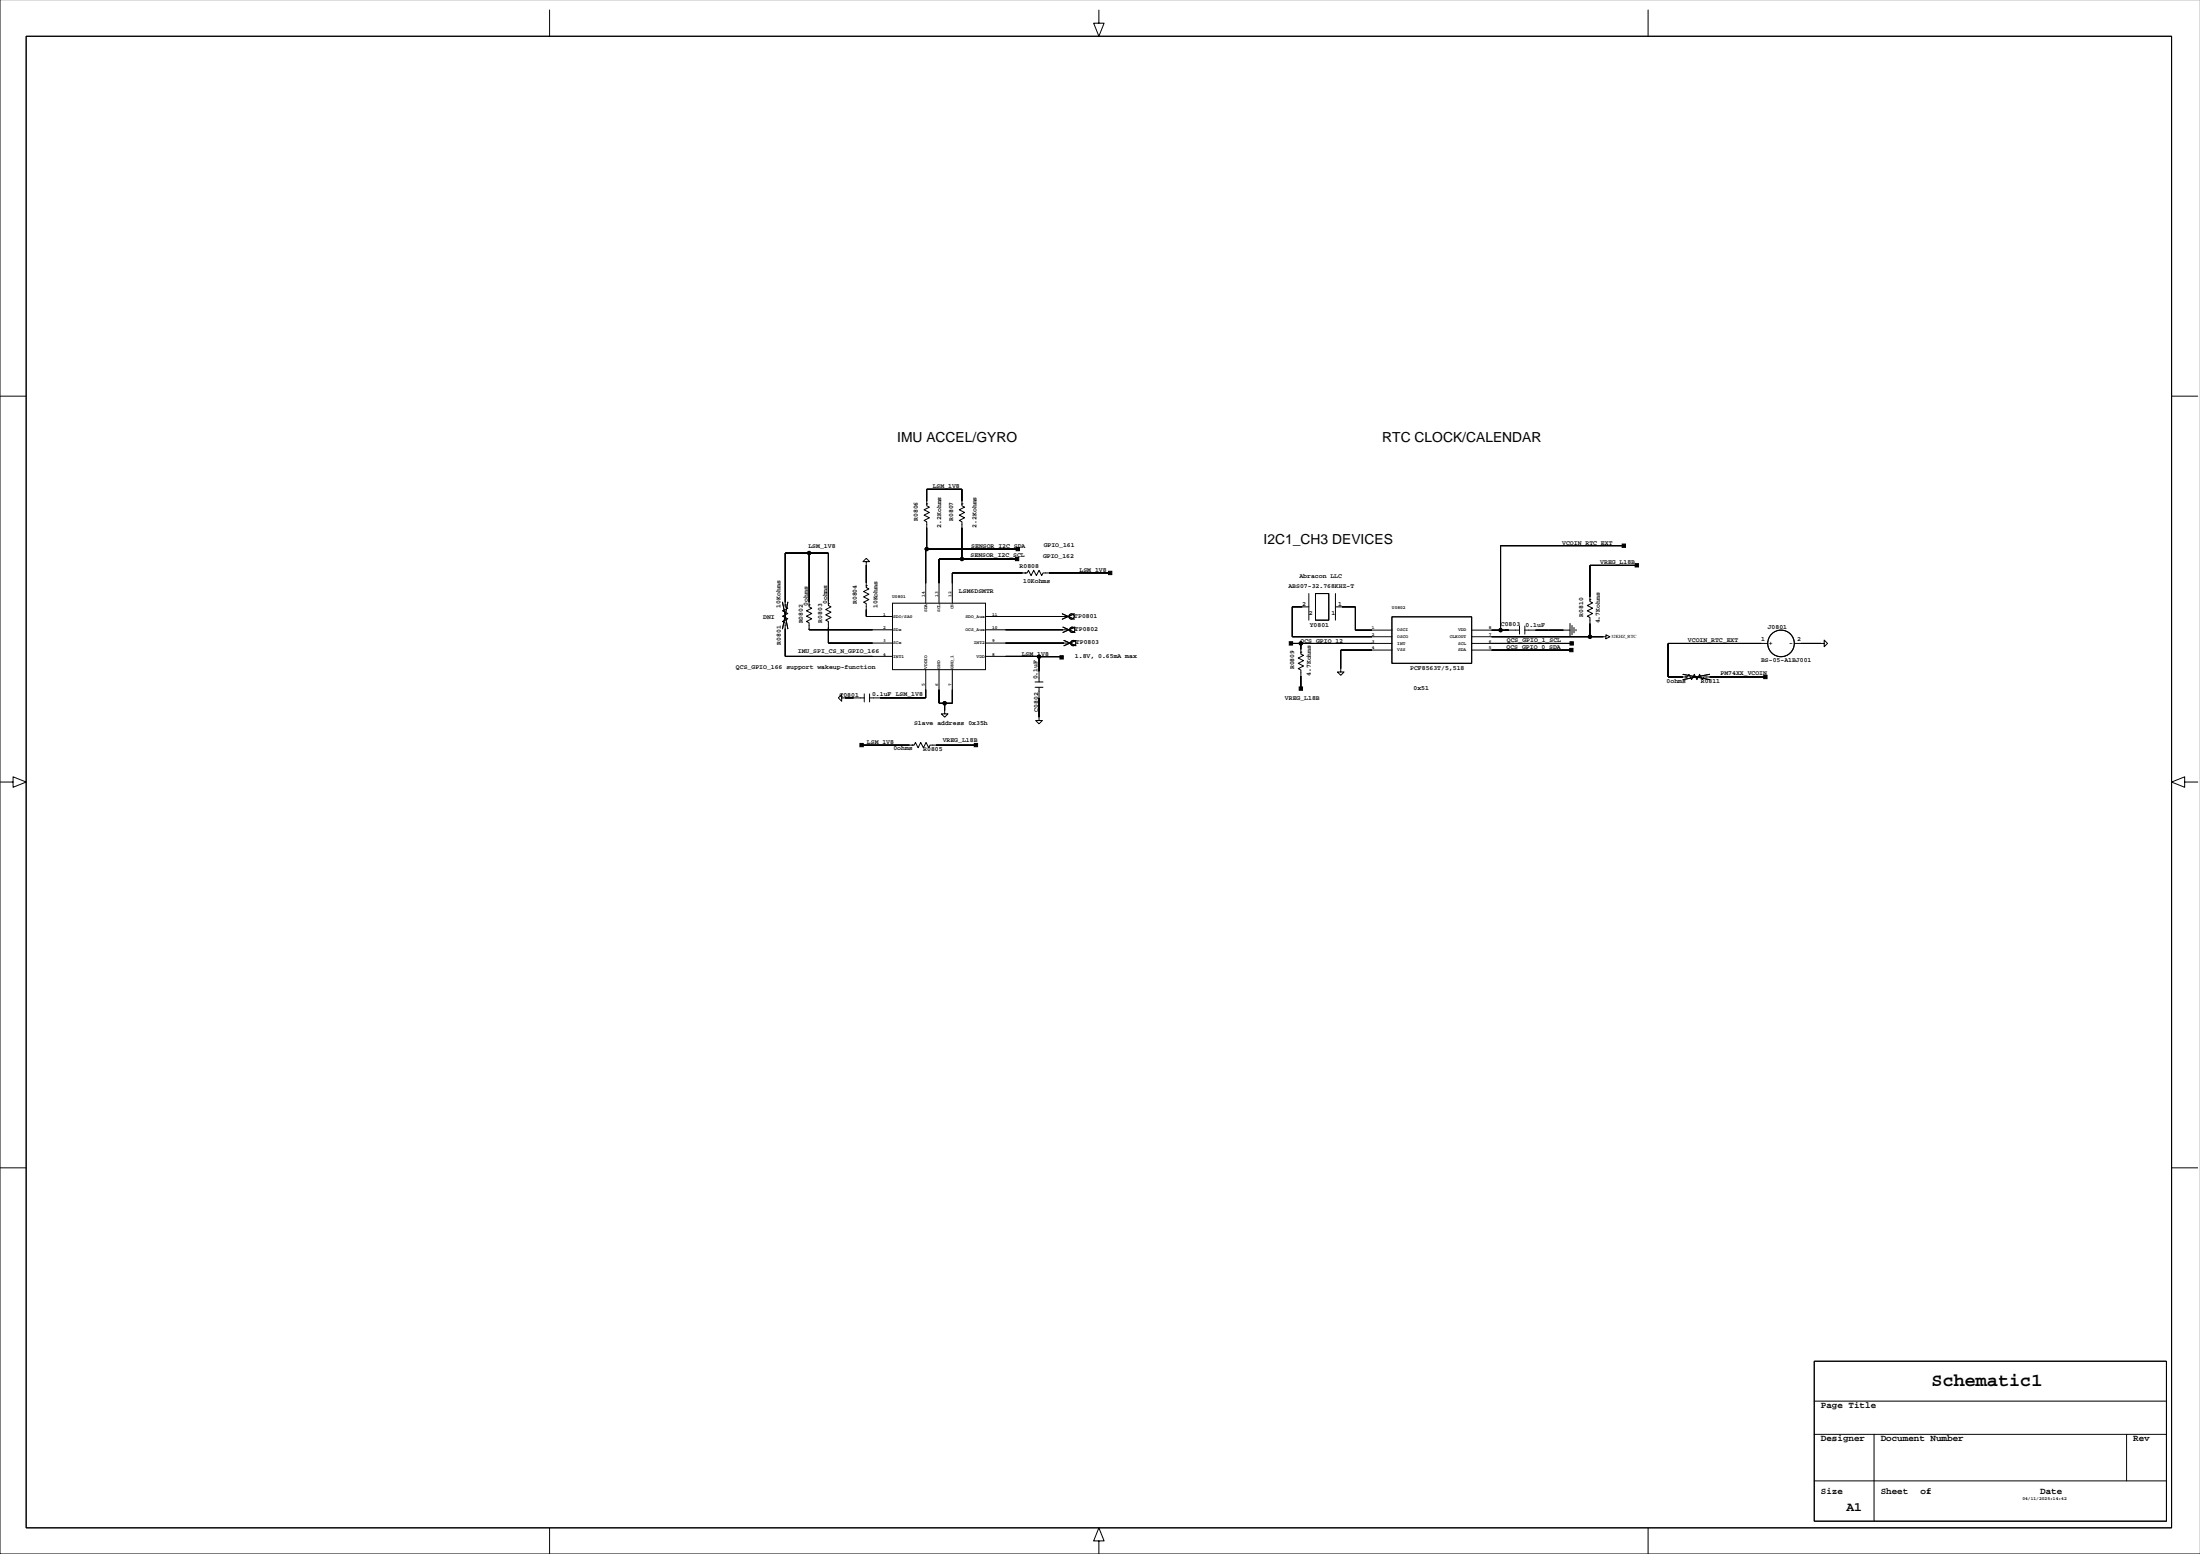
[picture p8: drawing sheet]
<svg xmlns="http://www.w3.org/2000/svg" width="841mm" height="594mm" viewBox="0 0 841 594" stroke-linecap="round" stroke-linejoin="round" font-family="sans-serif">
<g fill="none" stroke="#000" stroke-width=".38">
<path d="M0 -.1v593.8h840.7M10 13.9h819.8v569.8h-819.8zM210 3.8v10.2M419.9 3.9v5h2l-2 5-2-5h2M629.8 3.8v10.2M0 151.4h9.9M829.9 151.4h9.9M354.1 192.5v.8l1 .5-2 1 2 1-2 1 2 1-2 1 1 .6v10.4M354.1 192.5h.1M354.1 192.8v-5.9h13.5v5.9M367.6 192.5v.8l1 .5-2 1 2 1-2 1 2 1-2 1 1 .6v14.2M367.6 192.5h.1"/>
<path d="M309.2 211.3v20M331 215.9h.1M331 214.6h-1.3l1.3-1.3 1.3 1.3h-1.3v9.4M388.7 213.6h-29.9v16.9M388.9 209.8h-35.2v20.7M391.7 218.9h.8l.5-1 1 2 1-2 1 2 1-2 1.1 2 .5-1h25.6M391.7 218.9h.1M392 218.9h-28.1v11.6M620.5 208.5h-47.1v32.2M625.5 216h-17.9v13.3M299 230.1l2 10.1M300 231.1v.8l1 .5-2 1 2 1-2 1 2 1-2 1 1 .6v12.8h41"/>
<path d="M300 231.1h.1M301 230.1l-2 10.1M309.2 231.1v.8l1 .5-2 1 2 1-2 1 2 1-2 1 1 .6v2.6h31.8M309.2 231.1h.1M316.5 230.6v.7l1.1 .6-2.1 1 2.1 1-2.1 1 2.1 1-2.1 1 1 .5v8.3h24.5M316.5 230.6h.1M316.5 230.8v-19.5h-16.5v20M331 223.7v.8l1 .5-2 1 2 1-2 1 2 1.1-2 1 1 .5v4.9h10M331 223.7h.1M341 230.5h35.6v25.4h-35.6zM376.6 235.5h31.9M405.9 234.5l4.6 2.1"/>
<path d="M406.2 239.6l4.6 2M410.5 234.5l-4.6 2.1M410.8 239.6l-4.6 2M500.1 231.9h-6.3v11.4h38.1M500.1 226.8v10.1M502.7 226.8h5.1v10.1h-5.1zM510.3 231.9h7.6v8.8h14M510.3 226.8v10.1M531.9 235.7h30.5v17.7h-30.5zM580.6 239.2v3.1M582.7 239.2v3.1M599.9 238.2v5.1"/>
<path d="M600.7 239v3.5M601.5 239.7v2.1M607.6 229.1v.7l1 .5-2.1 1 2.1 1.1-2.1 1 2.1 1-2.1 1 1.1 .5v7.4M607.6 229.1h.1M353.7 255.9v10.7h-21.4M358.8 255.9v12.8h5.1v-12.8M376.6 240.6h32.1M376.6 245.7h32.5M376.6 250.8h20.4v9.8M397 250.9h8.7v.3M397 256.4h.1M406.6 244.7l4.5 2"/>
<path d="M411.1 244.7l-4.5 2M493.3 245.8h38.6M497.1 249.1v.8l1 .5-2 1 2 1-2 1 2 1.1-2 1 1 .5v7.1M497.1 249.1h.1M497.1 245.8v3.6M512.3 255.5h.1M531.9 248.4h-19.6v8.3h-1.2l1.2 1.3 1.3-1.3h-1.3M562.4 240.7h18.2M562.4 243.3h51.3M562.4 245.8h38.2M562.4 248.4h38M575.2 240.7h.1"/>
<path d="M576.3 240.7h.1M582.7 240.7h17.2M591.8 240.7h.1M597.4 240.7h.1M602.2 240.5v.5M612.6 243.3h.1M613.7 242.5l1.5 .8-1.5 .7zM643.1 257.6l10.2 2.1M644.1 258.6h.8l.5-1 1 2.1 1-2.1 1 2.1 1.1-2.1 1 2.1 .5-1.1h23.6M644.1 258.6h.1M653.3 257.6l-10.2 2.1M675.5 245.8h-38.1v12.8h7"/>
<path d="M685.6 245.8h11.5v-1.2l1.2 1.2-1.2 1.3v-1.3M695.8 245.8h.1M321.6 266.6v1.3l-1.3-1.3 1.3-1.2v1.2h8.7M322.9 266.6h.1M330.3 265.1v3.1M332.3 265.1v3.1M361 271.5h.1M361 268.7v4h-1.3l1.3 1.3 1.2-1.3h-1.2M395.5 260.6h3.1M395.5 262.6h3.1M397 274h.1M397 262.6v12.7h-1.2l1.2 1.3 1.3-1.3h-1.3"/>
<path d="M.1 298.8h4.9v-2l5 2-5 2v-2M329.2 284.7h19.6M348.5 284.7h.8l.5-1 1 2 1-2 1.1 2 1-2 1 2 .5-1h17.5M348.5 284.7h.1M834.8 298.8v2l-5-2 5-2v2h5M0 446.2h9.9M829.9 446.2h9.9M693.3 520.1h134.6v61.1h-134.6zM693.3 535.3h134.6M693.3 548h134.6M716.1 548v33M812.6 548v17.8"/>
<path d="M693.3 565.8h134.6M210 583.8v9.9M419.9 588.7h2l-2-5-2 5h2v5M629.8 583.8v9.9"/>
<circle cx="309.2" cy="211.3" r=".63"/>
<circle cx="354.1" cy="209.8" r=".63"/>
<circle cx="367.6" cy="213.6" r=".63"/>
<circle cx="409.5" cy="235.5" r="1.02"/>
<circle cx="397" cy="250.9" r=".63"/>
<circle cx="409.7" cy="240.6" r="1.02"/>
<circle cx="410.1" cy="245.7" r="1.02"/>
<circle cx="497.1" cy="245.8" r=".63"/>
<circle cx="573.4" cy="240.7" r=".63"/>
<circle cx="607.6" cy="243.3" r=".63"/>
<circle cx="680.6" cy="245.8" r="5.1"/>
<circle cx="361" cy="268.7" r=".63"/>
</g>
<g fill="#000" stroke="#000" stroke-width=".38">
<path d="M354.1 186.9v4.6z" fill-rule="evenodd"/>
<path d="M367.6 186.9v4.6z" fill-rule="evenodd"/>
<path d="M354.1 186.9h13.5z" fill-rule="evenodd"/>
<path d="M300 211.3v18.8z" fill-rule="evenodd"/>
<path d="M300 211.3h9.2z" fill-rule="evenodd"/>
<path d="M309.2 211.3v18.8z" fill-rule="evenodd"/>
<path d="M316.5 211.3v18.3z" fill-rule="evenodd"/>
<path d="M309.2 211.3h7.3z" fill-rule="evenodd"/>
<path d="M331 215.9v6.8z" fill-rule="evenodd"/>
<path d="M353.7 209.8v13z" fill-rule="evenodd"/>
<path d="M354.1 201.6v8.2z" fill-rule="evenodd"/>
<path d="M353.7 209.8h.4z" fill-rule="evenodd"/>
<path d="M358.8 213.6v9.2z" fill-rule="evenodd"/>
<path d="M363.9 218.9v3.9z" fill-rule="evenodd"/>
<path d="M367.6 201.6v12z" fill-rule="evenodd"/>
<path d="M358.8 213.6h8.8z" fill-rule="evenodd"/>
<path d="M388 212.9h1.3v1.3h-1.3z" fill-rule="evenodd"/>
<path d="M388.3 209.1h1.2v1.3h-1.2z" fill-rule="evenodd"/>
<path d="M367.6 213.6h21.1z" fill-rule="evenodd"/>
<path d="M354.1 209.8h34.8z" fill-rule="evenodd"/>
<path d="M363.9 218.9h26.8z" fill-rule="evenodd"/>
<path d="M423.6 218.3h1.2v1.2h-1.2z" fill-rule="evenodd"/>
<path d="M400.8 218.9h23.4z" fill-rule="evenodd"/>
<path d="M573.4 208.5v32.2z" fill-rule="evenodd"/>
<path d="M607.6 216v12z" fill-rule="evenodd"/>
<path d="M619.9 207.9h1.2v1.2h-1.2z" fill-rule="evenodd"/>
<path d="M573.4 208.5h47.1z" fill-rule="evenodd"/>
<path d="M624.8 215.4h1.3v1.2h-1.3z" fill-rule="evenodd"/>
<path d="M607.6 216h17.9z" fill-rule="evenodd"/>
<path d="M316.5 239.7v6z" fill-rule="evenodd"/>
<path d="M331 232.9v2.6z" fill-rule="evenodd"/>
<path d="M331 235.5h2.4z" fill-rule="evenodd"/>
<path d="M384.2 235.5h21.7z" fill-rule="evenodd"/>
<path d="M493.8 231.9v11.4z" fill-rule="evenodd"/>
<path d="M493.8 231.9h3.8z" fill-rule="evenodd"/>
<path d="M512.8 231.9h5.1z" fill-rule="evenodd"/>
<path d="M517.9 231.9v8.8z" fill-rule="evenodd"/>
<path d="M607.6 238.2v5.1z" fill-rule="evenodd"/>
<path d="M300 240.2v10.6z" fill-rule="evenodd"/>
<path d="M309.2 240.2v.4z" fill-rule="evenodd"/>
<path d="M309.2 240.6h24.2z" fill-rule="evenodd"/>
<path d="M316.5 245.7h16.9z" fill-rule="evenodd"/>
<path d="M300 250.8h33.4z" fill-rule="evenodd"/>
<path d="M384.2 250.8h12.8z" fill-rule="evenodd"/>
<path d="M397 250.9v5.5z" fill-rule="evenodd"/>
<path d="M405 250.5h1.3v1.3h-1.3z" fill-rule="evenodd"/>
<path d="M405.7 250.9v.3z" fill-rule="evenodd"/>
<path d="M397 250.9h8.7z" fill-rule="evenodd"/>
<path d="M384.2 240.6h22z" fill-rule="evenodd"/>
<path d="M384.2 245.7h22.4z" fill-rule="evenodd"/>
<path d="M492.6 245.2h1.3v1.3h-1.3z" fill-rule="evenodd"/>
<path d="M497.1 245.8v2.3z" fill-rule="evenodd"/>
<path d="M493.3 245.8h3.8z" fill-rule="evenodd"/>
<path d="M497.1 258.3v4.8z" fill-rule="evenodd"/>
<path d="M512.3 248.4v7.1z" fill-rule="evenodd"/>
<path d="M497.1 245.8h27.2z" fill-rule="evenodd"/>
<path d="M512.3 248.4h12z" fill-rule="evenodd"/>
<path d="M517.9 240.7h6.4z" fill-rule="evenodd"/>
<path d="M493.8 243.3h30.5z" fill-rule="evenodd"/>
<path d="M570 240.7h3.4z" fill-rule="evenodd"/>
<path d="M573.4 240.7h2.9z" fill-rule="evenodd"/>
<path d="M575.2 240.7h1.1z" fill-rule="evenodd"/>
<path d="M575.2 240.7h1.4z" fill-rule="evenodd"/>
<path d="M586.7 240.7h5.1z" fill-rule="evenodd"/>
<path d="M591.8 240.7h5.6z" fill-rule="evenodd"/>
<path d="M599.8 247.7h1.3v1.3h-1.3z" fill-rule="evenodd"/>
<path d="M599.9 245.2h1.3v1.3h-1.3z" fill-rule="evenodd"/>
<path d="M570 248.4h30.4z" fill-rule="evenodd"/>
<path d="M570 245.8h30.6z" fill-rule="evenodd"/>
<path d="M570 243.3h37.6z" fill-rule="evenodd"/>
<path d="M607.6 243.3h5z" fill-rule="evenodd"/>
<path d="M637.4 245.8v12.8z" fill-rule="evenodd"/>
<path d="M637.4 258.6h5.7z" fill-rule="evenodd"/>
<path d="M637.4 245.8h35.5z" fill-rule="evenodd"/>
<path d="M674 258h1.2v1.3h-1.2z" fill-rule="evenodd"/>
<path d="M653.3 258.6h21.3z" fill-rule="evenodd"/>
<path d="M688.2 245.8h7.6z" fill-rule="evenodd"/>
<path d="M322.9 266.6h3.3z" fill-rule="evenodd"/>
<path d="M353.7 263.5v3.1z" fill-rule="evenodd"/>
<path d="M336.3 266.6h17.4z" fill-rule="evenodd"/>
<path d="M358.8 263.5v5.2z" fill-rule="evenodd"/>
<path d="M361 268.7v2.8z" fill-rule="evenodd"/>
<path d="M358.8 268.7h2.2z" fill-rule="evenodd"/>
<path d="M363.9 263.5v5.2z" fill-rule="evenodd"/>
<path d="M361 268.7h2.9z" fill-rule="evenodd"/>
<path d="M397 266.6v7.4z" fill-rule="evenodd"/>
<path d="M496.5 262.5h1.2v1.2h-1.2z" fill-rule="evenodd"/>
<path d="M328.6 284h1.3v1.3h-1.3z" fill-rule="evenodd"/>
<path d="M329.2 284.7h18.3z" fill-rule="evenodd"/>
<path d="M372.3 284h1.2v1.3h-1.2z" fill-rule="evenodd"/>
<path d="M357.7 284.7h15.2z" fill-rule="evenodd"/>
<circle cx="309.2" cy="211.3" r=".63"/>
<circle cx="354.1" cy="209.8" r=".63"/>
<circle cx="367.6" cy="213.6" r=".63"/>
<circle cx="397" cy="250.9" r=".63"/>
<circle cx="497.1" cy="245.8" r=".63"/>
<circle cx="573.4" cy="240.7" r=".63"/>
<circle cx="607.6" cy="243.3" r=".63"/>
<circle cx="361" cy="268.7" r=".63"/>
</g>
<text font-size="7.1" x="738.1" y="529.7">Schematic1</text>
<g font-size="5.3">
<text x="342.8" y="168.7">IMU ACCEL/GYRO</text>
<text x="528.2" y="168.7">RTC CLOCK/CALENDAR</text>
<text x="482.9" y="207.8">I2C1_CH3 DEVICES</text>
</g>
<text font-size="4.9" x="705.5" y="577.3">A1</text>
<g font-size="3.5">
<text x="695.8" y="537.8">Page Title</text>
<text x="695.8" y="550.5">Designer</text>
<text x="718.7" y="550.5">Document Number</text>
<text x="815.2" y="550.5">Rev</text>
<text x="695.8" y="570.8">Size</text>
<text x="718.7" y="570.8">Sheet</text>
<text x="733.9" y="570.8">of</text>
<text x="779.6" y="570.8">Date</text>
</g>
<g font-size="2.5">
<text x="356.4" y="186.5">LSM_1V8</text>
<text x="350.7" y="199.1" transform="rotate(-90 350.7 199.1)">R0806</text>
<text x="359.7" y="201.6" transform="rotate(-90 359.7 201.6)">2.2Kohms</text>
<text x="364.2" y="199.1" transform="rotate(-90 364.2 199.1)">R0807</text>
<text x="373.2" y="201.6" transform="rotate(-90 373.2 201.6)">2.2Kohms</text>
<text x="308.9" y="209.3">LSM_1V8</text>
<text x="371.1" y="209.3">SENSOR_I2C_SDA</text>
<text x="398.8" y="209.1">GPIO_161</text>
<text x="597" y="208.1">VCOIN_RTC_EXT</text>
<text x="370.9" y="212.9">SENSOR_I2C_SCL</text>
<text x="398.6" y="213.1">GPIO_162</text>
<text x="611.5" y="215.4">VREG_L18B</text>
<text x="389.6" y="217.2">R0808</text>
<text x="412.5" y="218.5">LSM_1V8</text>
<text x="496.5" y="220.9">Abracon LLC</text>
<text x="366.4" y="226.5">LSM6DSMTR</text>
<text x="391" y="222.7">10Kohms</text>
<text x="492.3" y="224.7">ABS07-32.768KHZ-T</text>
<text x="298.2" y="232.1" transform="rotate(-90 298.2 232.1)">10Kohms</text>
<text x="308.7" y="231.3" transform="rotate(-90 308.7 231.3)">0ohms</text>
<text x="316" y="230.8" transform="rotate(-90 316 230.8)">0ohms</text>
<text x="327.4" y="230.8" transform="rotate(-90 327.4 230.8)">R0804</text>
<text x="335.3" y="232.4" transform="rotate(-90 335.3 232.4)">10Kohms</text>
<text x="497.6" y="231.4">2</text>
<text x="511.4" y="231.4">1</text>
<text x="291.7" y="236.5">DNI</text>
<text x="306.8" y="238.2" transform="rotate(-90 306.8 238.2)">R0802</text>
<text x="314.2" y="238" transform="rotate(-90 314.2 238)">R0803</text>
<text x="410.5" y="236">TP0801</text>
<text x="500.1" y="235.1">2</text>
<text x="500.5" y="239.7">Y0801</text>
<text x="508.8" y="235.1">1</text>
<text x="573.5" y="239.2">C0803</text>
<text x="582.9" y="239.5">0.1uF</text>
<text x="604.9" y="235.7" transform="rotate(-90 604.9 235.7)">R0810</text>
<text x="611.4" y="238.2" transform="rotate(-90 611.4 238.2)">4.7Kohms</text>
<text x="410.8" y="241.1">TP0802</text>
<text x="497" y="245.5">QCS_GPIO_12</text>
<text x="575.8" y="245.4">QCS_GPIO_1_SCL</text>
<text x="645" y="245.4">VCOIN_RTC_EXT</text>
<text x="672.9" y="245">1</text>
<text x="675.5" y="240.3">J0801</text>
<text x="686.7" y="245">2</text>
<text x="298.4" y="246.3" transform="rotate(-90 298.4 246.3)">R0801</text>
<text x="304.9" y="249.3">IMU_SPI_CS_N_GPIO_166</text>
<text x="390.4" y="250.5">LSM_1V8</text>
<text x="410.8" y="251.5">1.8V, 0.65mA max</text>
<text x="411.1" y="246.2">TP0803</text>
<text x="575.7" y="247.9">QCS_GPIO_0_SDA</text>
<text x="675.9" y="246.5">+</text>
<text x="683.7" y="246.5">-</text>
<text x="281.2" y="255.5">QCS_GPIO_166 support wakeup-function</text>
<text x="494.5" y="255.7" transform="rotate(-90 494.5 255.7)">R0809</text>
<text x="538.9" y="256.1">PCF8563T/5,518</text>
<text x="657.5" y="258">PM74XX_VCOIN</text>
<text x="672.9" y="253">BS-05-A1BJ001</text>
<text x="396.5" y="259.6" transform="rotate(-90 396.5 259.6)">0.1uF</text>
<text x="500.9" y="258.3" transform="rotate(-90 500.9 258.3)">4.7Kohms</text>
<text x="540.1" y="263.5">0x51</text>
<text x="636.8" y="260.9">0ohms</text>
<text x="649.9" y="260.9">R0811</text>
<text x="320.8" y="266.3">C0801</text>
<text x="333.3" y="266.1">0.1uF LSM_1V8</text>
<text x="491" y="267.6">VREG_L18B</text>
<text x="396.6" y="272" transform="rotate(-90 396.6 272)">C0802</text>
<text x="349.3" y="277.1">Slave address 0x35h</text>
<text x="331.3" y="284.2">LSM_1V8</text>
<text x="341.4" y="286.4">0ohms</text>
<text x="352.8" y="286.8">R0805</text>
<text x="360.2" y="283.5">VREG_L18B</text>
</g>
<g font-size="1.8">
<text x="353.4" y="227.9" transform="rotate(-90 353.4 227.9)">14</text>
<text x="358.4" y="227.9" transform="rotate(-90 358.4 227.9)">13</text>
<text x="363.5" y="227.9" transform="rotate(-90 363.5 227.9)">12</text>
<text x="340.9" y="228.4">U0801</text>
<text x="354.2" y="233.9" transform="rotate(-90 354.2 233.9)">SDA</text>
<text x="359.3" y="233.9" transform="rotate(-90 359.3 233.9)">SCL</text>
<text x="364.4" y="232.8" transform="rotate(-90 364.4 232.8)">CS</text>
<text x="531.9" y="232.8">U0802</text>
<text x="337.4" y="235.2">1</text>
<text x="341.3" y="236">SDO/SA0</text>
<text x="368.9" y="236">SDO_Aux</text>
<text x="379.1" y="235.2">11</text>
<text x="337.4" y="245.4">3</text>
<text x="337.4" y="240.3">2</text>
<text x="341.3" y="241.1">SDx</text>
<text x="368.9" y="241.1">OCS_Aux</text>
<text x="379.1" y="240.3">10</text>
<text x="379.1" y="245.4">9</text>
<text x="524.3" y="243">2</text>
<text x="524.3" y="245.5">3</text>
<text x="524.3" y="240.4">1</text>
<text x="533.9" y="241.2">OSCI</text>
<text x="533.9" y="243.8">OSCO</text>
<text x="554" y="243.8">CLKOUT</text>
<text x="557.1" y="241.2">VDD</text>
<text x="568.9" y="243">7</text>
<text x="568.9" y="245.5">6</text>
<text x="568.9" y="240.4">8</text>
<text x="615.7" y="243.9">32KHZ_RTC</text>
<text x="337.4" y="250.5">4</text>
<text x="341.3" y="246.2">SCx</text>
<text x="341.3" y="251.3">INT1</text>
<text x="372.1" y="246.2">INT2</text>
<text x="373.2" y="251.3">VDD</text>
<text x="379.1" y="250.5">8</text>
<text x="524.3" y="248">4</text>
<text x="533.9" y="246.3">INT</text>
<text x="533.9" y="248.9">VSS</text>
<text x="557.1" y="248.9">SDA</text>
<text x="557.1" y="246.3">SCL</text>
<text x="568.9" y="248">5</text>
<text x="354.2" y="255.6" transform="rotate(-90 354.2 255.6)">VDDIO</text>
<text x="359.3" y="255.6" transform="rotate(-90 359.3 255.6)">GND</text>
<text x="364.4" y="255.6" transform="rotate(-90 364.4 255.6)">GND_1</text>
<text x="353.4" y="262" transform="rotate(-90 353.4 262)">5</text>
<text x="358.4" y="262" transform="rotate(-90 358.4 262)">6</text>
<text x="363.5" y="262" transform="rotate(-90 363.5 262)">7</text>
<text x="736.4" y="570.6">2</text>
<text x="772.8" y="573.1">04/11/2025:14:42</text>
</g>
</svg>
